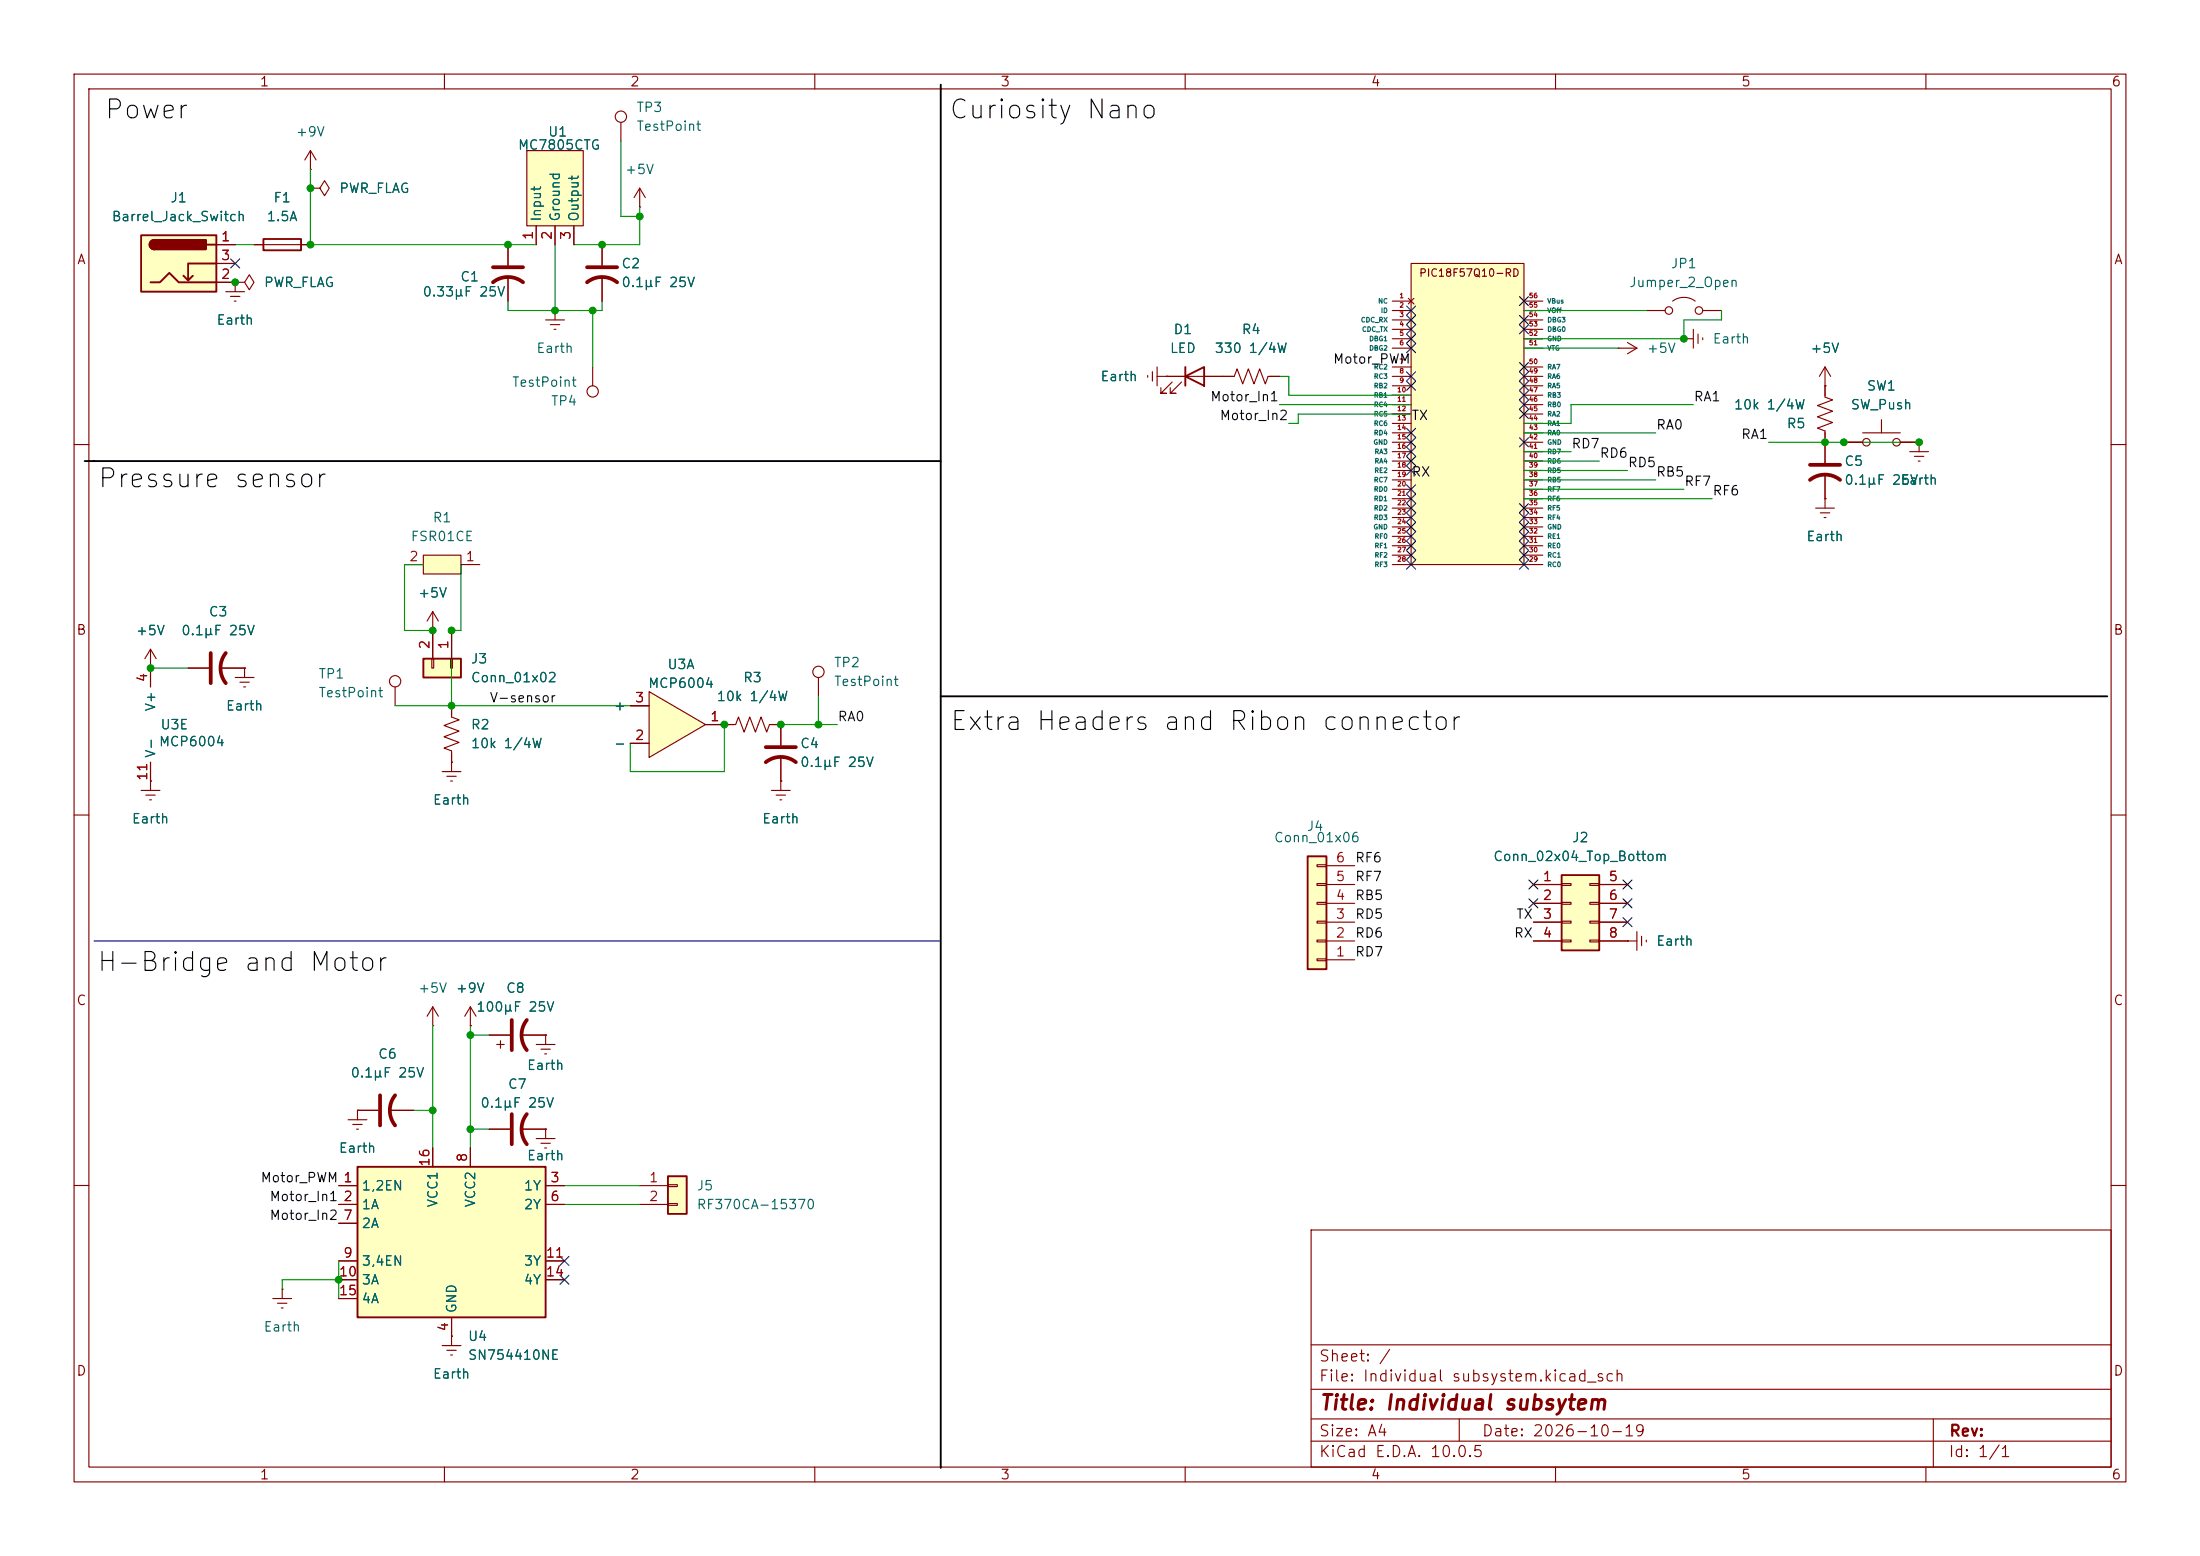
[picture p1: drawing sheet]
<svg xmlns="http://www.w3.org/2000/svg" width="297mm" height="210mm" viewBox="0 0 297 210" stroke-linecap="round" stroke-linejoin="round" font-family="sans-serif">
<g fill="none" stroke="#840000" stroke-width=".15">
<path d="M10 10h277v190h-277zM12 12h273v186h-273zM60 10v2M110 10v2M160 10v2M210 10v2M260 10v2M30.5 39.4h2.5M31.7 38.1h.1M31.7 38.1h1.3l.7-1 .6 1-.6 1-.7-1M31.7 38.1v1.3M34.3 33h7.6"/>
<path d="M41.9 22.9h.1M41.9 20.3l-.8 1.3M41.9 20.3l.8 1.3M41.9 20.3v2.6M68.6 33v2.8M68.6 37.3v3.3M81.3 33v2.8M81.3 37.3v3.3M31.1 40h1.3M31.6 40.6h.3M73.7 43.2h2.5M74.3 43.8h1.3"/>
<path d="M74.8 44.5h.3M74.9 41.9h.1M74.9 41.9v1.3M80 49.5v2.6M222.2 41.9h2.6M225.8 40.6a2.54 2.54 0 0 1 3.1 0M227.3 45.7h.1M227.3 45.7h1.3M228.6 44.5v2.5M229.2 45.1v1.3M229.9 41.9h2.5M229.9 45.6v.2"/>
<path d="M246.4 52.1h.1M246.4 49.5l-.8 1.3M246.4 49.5l.7 1.3M246.4 49.5v2.6M248.9 59.7h2.6M251.5 58.4h5M254 56.6v1.8M256.5 59.7h2.6M259.1 59.7h.1M259.1 59.7v1.3M10 60h2M257.8 61h2.5"/>
<path d="M258.4 61.6h1.3M259 62.2h.2M285 60h2M20.3 90.2h.1M20.3 87.6l-.7 1.3M20.3 87.6l.8 1.3M20.3 87.6v5.1M31.7 91.4h2.6M32.4 92.1h1.3M32.9 92.7h.2M33 90.2h.1M33 90.2v1.2"/>
<path d="M10 110h2M20.3 102.9v2.5M285 110h2M10 160h2M177 166h108v32h-108zM285 160h2M60 198v2M110 198v2M160 198v2M177 194.5h108M177 191.5h108M177 187.5h108"/>
<path d="M177 181.5h108M197 191.5v3M210 198v2M260 198v2M261 191.5v6.5"/>
<circle cx="80" cy="52.8" r=".76"/>
<circle cx="225.3" cy="41.9" r=".51"/>
<circle cx="229.4" cy="41.9" r=".51"/>
<circle cx="252" cy="59.7" r=".51"/>
<circle cx="256" cy="59.7" r=".51"/>
</g>
<path d="M66.5 38.1a3.3 3.3 0 0 1 4.1 0M66.5 36.1h4.1M79.2 38.1a3.3 3.3 0 0 1 4.1 0M79.2 36.1h4.1" fill="none" stroke="#840000" stroke-width=".51"/>
<path d="M35.6 32.3h5v1.5h-5z" fill="none" stroke="#840000" stroke-width=".25"/>
<path d="M19 31.8h10.2v7.6h-10.2z" fill="#ffffc2"/>
<path d="M19 31.8h10.2v7.6h-10.2zM20.3 38.1h1.3l1.3-1.3 1.2 1.3h5.1M20.8 32.4a.64 .64 0 0 0-.6 .6 .64 .64 0 0 0 .6 .7M26 37.2l-.6 .6M27.9 33h1.3M29.2 35.6h-3.8v2.2l-.6-.6" fill="none" stroke="#840000" stroke-width=".25"/>
<g fill="#840000" stroke="#840000" stroke-width=".25">
<path d="M20.4 32.6l.4-.2v1.3a.63 .63 0 0 1-.6-.4 .63 .63 0 0 1 .2-.7z"/>
<path d="M20.8 32.4h7v1.3h-7z"/>
</g>
<g fill="none" stroke="#840000" stroke-width=".15">
<path d="M83.8 16.5v2.6M29.2 33h2.5M29.2 38.1h2.5M29.2 35.6h2.5M41.9 25.4h1.3l.6-1 .6 1-.6 1-.6-1M41.9 25.4h.1M246.4 52.1v1.5l1 .4-2 .7 2 .8-2 .8 2 .7-2 .8 1 .4v1.5"/>
<circle cx="83.8" cy="15.7" r=".76"/>
</g>
<path d="M71.1 20.3h7.6v10.2h-7.6z" fill="#ffffc2"/>
<g fill="none" stroke="#840000" stroke-width=".15">
<path d="M71.1 20.3h7.6v10.2h-7.6zM71.1 20.3h.1M72.4 30.5v2.5M74.9 30.5v2.5M77.5 30.5v2.5M86.4 27.9h.1M86.4 25.4l-.8 1.3M86.4 25.4l.7 1.3M86.4 25.4v2.5M154.9 50.7v.2M155.6 50.2v1.2M156.2 50.8h10.4l.4-1 .8 2 .7-2 .8 2 .8-2 .7 2 .4-1h1.5"/>
<path d="M156.2 49.5v2.6M157.5 50.8h.1M158.2 51.6l-1.5 1.5h.8h-.8v-.8M159.5 51.6l-1.5 1.5h.7h-.7v-.8M25.4 90.2h2.8M29.7 90.2h3.3M105.4 97.8v2.8M104.1 106.7h2.6M104.8 107.3h1.2M105.3 108h.2M105.4 105.4h.1M105.4 102.1v4.6"/>
<path d="M73.7 139.7h.1M73.7 139.7v1.3M47 151.1h2.5M47.6 151.8h1.3M48.1 152.4h.3M48.3 149.9h.1M48.3 149.9v1.2M72.4 141h2.5M72.4 153.7h2.5M73 141.6h1.3M73 154.3h1.3M73.5 142.2h.3"/>
<path d="M73.5 154.9h.3M73.7 152.4h.1M73.7 152.4v1.3"/>
</g>
<path d="M28.4 88.1v4.1M30.5 88.1a3.3 3.3 0 0 0 0 4.1M103.4 102.9a3.3 3.3 0 0 1 4 0M103.4 100.8h4" fill="none" stroke="#840000" stroke-width=".51"/>
<path d="M160 50.8l2.6-1.3v2.6zM160 49.5v2.6" fill="none" stroke="#840000" stroke-width=".25"/>
<path d="M176.5 115.6h2.6v15.2h-2.6z" fill="#ffffc2"/>
<path d="M176.5 115.6h2.6v15.2h-2.6z" fill="none" stroke="#840000" stroke-width=".25"/>
<g fill="none" stroke="#840000" stroke-width=".15">
<path d="M246.4 59.7v2.8M246.4 64v3.3M58.4 85.1h.1M58.4 82.6l-.7 1.2M58.4 82.6l.8 1.2M58.4 82.6v2.5M177.8 119.3h1.3v.2h-1.3zM177.8 116.7h1.3v.3h-1.3zM179.1 119.4h3.8M179.1 116.8h3.8M177.8 129.4h1.3v.3h-1.3zM177.8 126.9h1.3v.2h-1.3z"/>
<path d="M177.8 124.3h1.3v.3h-1.3zM177.8 121.8h1.3v.2h-1.3zM179.1 129.5h3.8M179.1 127h3.8M179.1 124.5h3.8M179.1 121.9h3.8M219.7 127h.1M219.7 127h1.3M221 125.7v2.6M221.6 126.4v1.2M222.2 126.9v.2M66 152.4h2.8"/>
<path d="M70.4 152.4h3.3M36.8 175.3h2.6M37.5 175.9h1.2M38 176.5h.2M38.1 174h.1M38.1 174v1.3"/>
</g>
<path d="M244.3 64.8a3.3 3.3 0 0 1 4.1 0M244.3 62.7h4.1M69.1 150.4v4M71.1 150.4a3.3 3.3 0 0 0 0 4" fill="none" stroke="#840000" stroke-width=".51"/>
<path d="M57.1 88.9h5.1v2.5h-5.1z" fill="#ffffc2"/>
<path d="M57.1 88.9h5.1v2.5h-5.1z" fill="none" stroke="#840000" stroke-width=".25"/>
<path d="M58.3 88.9h.2v1.3h-.2zM58.4 85.1v3.8M60.8 88.9h.3v1.3h-.3zM61 85.1v3.8" fill="none" stroke="#840000" stroke-width=".15"/>
<path d="M57.1 74.9h5.1v2.6h-5.1z" fill="#ffffc2"/>
<g fill="none" stroke="#840000" stroke-width=".15">
<path d="M54.6 76.2h2.5M57.1 74.9h5.1v2.6h-5.1zM62.2 76.2h2.6M245.1 68.6h2.5M245.7 69.2h1.3M246.3 69.9h.2M246.4 67.3h.1M246.4 67.3v1.3M53.3 92.7v2.6M97.8 97.8h1.5l.4-1 .8 2 .7-2 .8 2 .7-2 .8 2 .4-1h1.5M110.5 91.4v2.6"/>
<circle cx="53.3" cy="91.9" r=".76"/>
<circle cx="110.5" cy="90.7" r=".76"/>
</g>
<path d="M87.6 93.3l7.6 4.5-7.6 4.4z" fill="#ffffc2"/>
<path d="M85.1 95.3h2.5M87.6 93.3l7.6 4.5-7.6 4.4zM95.2 97.8h2.6M85.1 100.3h2.5M66 139.7h2.8M70.4 139.7h3.3M67.1 141h1M67.6 140.5v1" fill="none" stroke="#840000" stroke-width=".15"/>
<path d="M69.1 137.7v4M71.1 137.7a3.3 3.3 0 0 0 0 4" fill="none" stroke="#840000" stroke-width=".51"/>
<path d="M210.8 118.1h5.1v10.2h-5.1z" fill="#ffffc2"/>
<path d="M210.8 118.1h5.1v10.2h-5.1z" fill="none" stroke="#840000" stroke-width=".25"/>
<g fill="none" stroke="#840000" stroke-width=".15">
<path d="M61 95.3v1.5l1 .4-2.1 .7 2.1 .8-2.1 .7 2.1 .8-2.1 .8 1.1 .3v2.8M19 106.7h2.6M19.7 107.3h1.3M20.2 108h.2M20.3 105.4h.1M20.3 105.4v1.3M59.7 104.1h2.5M60.3 104.8h1.3M60.8 105.4h.3M61 102.9h.1M207 119.4h3.8M210.8 119.3h1.3v.2h-1.3z"/>
<path d="M214.6 119.3h1.3v.2h-1.3zM215.9 119.4h3.8M207 121.9h3.8M207 124.5h3.8M207 127h3.8M210.8 121.8h1.3v.2h-1.3zM210.8 124.3h1.3v.3h-1.3zM210.8 126.9h1.3v.2h-1.3zM214.6 121.8h1.3v.2h-1.3zM214.6 124.3h1.3v.3h-1.3zM214.6 126.9h1.3v.2h-1.3zM215.9 121.9h3.8"/>
<path d="M215.9 124.5h3.8M215.9 127h3.8"/>
</g>
<path d="M190.5 35.6h15.2v40.6h-15.2z" fill="#ffffc2"/>
<g fill="none" stroke="#840000" stroke-width=".15">
<path d="M190.5 35.6h15.2v40.6h-15.2zM188 40.6h2.5M188 41.9h2.5M188 43.2h2.5M188 44.5h2.5M188 45.7h2.5M188 47h2.5M188 49.5h2.5M188 50.8h2.5M188 52.1h2.5M188 53.3h2.5M188 54.6h2.5"/>
<path d="M188 55.9h2.5M188 57.2h2.5M188 58.4h2.5M188 59.7h2.5M190.1 40.3l.8 .7M190.9 40.3l-.8 .7M205.7 40.6h2.6M205.7 41.9h2.6M205.7 43.2h2.6M205.7 44.5h2.6M205.7 45.7h2.6M205.7 47h2.6"/>
<path d="M205.7 49.5h2.6M205.7 50.8h2.6M205.7 52.1h2.6M205.7 53.3h2.6M205.7 54.6h2.6M205.7 55.9h2.6M205.7 57.2h2.6M205.7 58.4h2.6M205.7 59.7h2.6M218.4 47h.1M218.4 47h2.6M219.7 46.2l1.3 .8"/>
<path d="M221 47l-1.3 .8M188 61h2.5M188 62.2h2.5M188 63.5h2.5M188 64.8h2.5M188 66h2.5M188 67.3h2.5M188 68.6h2.5M188 69.9h2.5M188 71.1h2.5M188 72.4h2.5M188 73.7h2.5"/>
<path d="M188 74.9h2.5M188 76.2h2.5M205.7 61h2.6M205.7 62.2h2.6M205.7 63.5h2.6M205.7 64.8h2.6M205.7 66h2.6M205.7 67.3h2.6M205.7 68.6h2.6M205.7 69.9h2.6M205.7 71.1h2.6M205.7 72.4h2.6"/>
<path d="M205.7 73.7h2.6M205.7 74.9h2.6M205.7 76.2h2.6M58.4 138.4h.1M58.4 135.9l-.7 1.3M58.4 135.9l.8 1.3M58.4 135.9v2.5M63.5 138.4h.1M63.5 135.9l-.8 1.3M63.5 135.9l.8 1.3M63.5 135.9v2.5M48.3 149.9h2.8"/>
<path d="M52.6 149.9h3.3M59.7 181.6h2.5M60.3 182.2h1.3M60.8 182.9h.3M61 180.3h.1M61 180.3v1.3"/>
</g>
<path d="M51.3 147.8v4.1M53.3 147.8a3.3 3.3 0 0 0 0 4.1" fill="none" stroke="#840000" stroke-width=".51"/>
<path d="M48.3 157.5h25.4v20.3h-25.4z" fill="#ffffc2"/>
<path d="M48.3 157.5h25.4v20.3h-25.4z" fill="none" stroke="#840000" stroke-width=".25"/>
<g fill="none" stroke="#840000" stroke-width=".15">
<path d="M58.4 154.9v2.6M63.5 154.9v2.6M45.7 160h2.6M45.7 162.6h2.6M45.7 165.1h2.6M45.7 170.2h2.6M45.7 172.7h2.6M45.7 175.3h2.6M61 177.8v2.5M73.7 160h2.5M73.7 162.6h2.5M73.7 170.2h2.5"/>
<path d="M73.7 172.7h2.5"/>
</g>
<path d="M90.2 158.8h2.5v5h-2.5z" fill="#ffffc2"/>
<path d="M90.2 158.8h2.5v5h-2.5z" fill="none" stroke="#840000" stroke-width=".25"/>
<g fill="none" stroke="#840000" stroke-width=".15">
<path d="M29.2 33h2.5M29.2 38.1h2.5M29.2 35.6h2.5M31.7 38.1h.1M34.3 33h1.3M40.6 33h1.3M41.9 25.4h.1M68.6 33v2.8M68.6 37.3v3.3M72.4 30.5v2.5M74.9 30.5v2.5M77.5 30.5v2.5"/>
<path d="M81.3 33v2.8M81.3 37.3v3.3M157.5 50.8h.1M157.5 50.8h2.5M162.6 50.8h3.8M171.4 50.8h1.3M246.4 52.1h.1M246.4 52.1v1.2M246.4 58.4v4.1M248.9 59.7h2.6M256.5 59.7h2.6M259.1 59.7h.1"/>
<path d="M246.4 67.3h.1M246.4 64v3.3M20.3 90.2h.1M20.3 90.2v2.5M25.4 90.2h2.8M29.7 90.2h3.3M33 90.2h.1M58.4 85.1h.1M58.4 85.1v3.8M61 85.1v3.8M61 95.3v1.2M85.1 95.3h2.5"/>
<path d="M95.2 97.8h3.9M104.1 97.8h1.3v2.8M20.3 105.4h.1M20.3 102.9v2.5M61 102.9h.1M61 101.6v1.3M85.1 100.3h2.5M105.4 105.4h.1M105.4 102.1v3.3M207 119.4h3.8M215.9 119.4h3.8M63.5 138.4h.1"/>
<path d="M66 139.7h2.8M70.4 139.7h3.3M73.7 139.7h.1M207 121.9h3.8M207 124.5h3.8M207 127h3.8M215.9 121.9h3.8M215.9 124.5h3.8M215.9 127h3.8M219.7 127h.1M48.3 149.9h.1M48.3 149.9h2.8"/>
<path d="M52.6 149.9h3.3M58.4 154.9v2.6M63.5 154.9v2.6M66 152.4h2.8M70.4 152.4h3.3M73.7 152.4h.1M90.2 159.9h1.2v.2h-1.2zM45.7 160h2.6M45.7 162.6h2.6M45.7 165.1h2.6M45.7 170.2h2.6M45.7 172.7h2.6"/>
<path d="M45.7 175.3h2.6M61 177.8v2.5M73.7 160h2.5M73.7 162.6h2.5M73.7 170.2h2.5M73.7 172.7h2.5M86.4 160h3.8M86.4 162.6h3.8M90.2 162.4h1.2v.3h-1.2zM61 180.3h.1"/>
</g>
<path d="M127 11.4v186.7M11.4 62.2h115.6M127 94h157.5" fill="none" stroke="#000" stroke-width=".25"/>
<path d="M12.7 127h114.3" fill="none" stroke="#0000c2" stroke-width=".15"/>
<g fill="none" stroke="#009600" stroke-width=".15">
<path d="M83.8 19.1v10.1h2.6M31.7 33h2.6M41.9 22.9v10.1h30.5M74.9 33v8.9M86.4 27.9v5.1h-8.9M68.6 40.6v1.3h12.7v-1.3M80 41.9v7.6M172.7 54.6h17.8M172.7 50.8h1.3v2.5h16.5M190.5 55.9h-15.2v1.3h-1.3M205.7 41.9h16.5M205.7 58.4h17.8"/>
<path d="M205.7 47h12.7M228.6 54.6h-16.5v2.6h-6.4M232.4 41.9v1.3h-5.1v2.5h-21.6M238.8 59.7h20.3M57.1 76.2h-2.5v8.9h3.8M62.2 76.2v8.9h-1.2v10.2M205.7 64.8h17.8M205.7 61h6.4M205.7 63.5h14M205.7 62.2h10.2M205.7 67.3h25.4M205.7 66h21.6"/>
<path d="M20.3 90.2h5.1M53.3 95.3h34.3M95.2 97.8h2.6v6.3h-12.7v-3.8h2.5M105.4 97.8h7.6M110.5 94v3.8M58.4 138.4v16.5M63.5 138.4v16.5M63.5 139.7h2.5M55.9 149.9h2.5M63.5 152.4h2.5M45.7 170.2v5.1M45.7 172.7h-7.6v1.3"/>
<path d="M76.2 162.6h10.2M76.2 160h10.2"/>
</g>
<g fill="none" stroke="#000084" stroke-width=".15">
<path d="M31.1 35l1.3 1.2M32.4 35l-1.3 1.2M189.9 46.4l1.2 1.2M189.9 43.8l1.2 1.3M189.9 45.1l1.2 1.2M189.9 57.8l1.2 1.2M189.9 59.1l1.2 1.2M189.9 51.5l1.2 1.2M189.9 41.3l1.2 1.2M189.9 42.6l1.2 1.2M189.9 50.2l1.2 1.2M191.1 46.4l-1.2 1.2"/>
<path d="M191.1 43.8l-1.2 1.3M191.1 57.8l-1.2 1.2M191.1 45.1l-1.2 1.2M191.1 59.1l-1.2 1.2M191.1 51.5l-1.2 1.2M191.1 41.3l-1.2 1.2M191.1 42.6l-1.2 1.2M191.1 50.2l-1.2 1.2M205.1 42.6l1.2 1.2M205.1 48.9l1.2 1.2M205.1 40l1.2 1.2M205.1 50.2l1.2 1.2"/>
<path d="M205.1 43.8l1.2 1.3M205.1 51.5l1.2 1.2M205.1 52.7l1.2 1.2M205.1 55.3l1.2 1.2M205.1 59.1l1.2 1.2M205.1 54l1.2 1.2M206.3 51.5l-1.2 1.2M206.3 42.6l-1.2 1.2M206.3 48.9l-1.2 1.2M206.3 40l-1.2 1.2M206.3 50.2l-1.2 1.2M206.3 43.8l-1.2 1.3"/>
<path d="M206.3 52.7l-1.2 1.2M206.3 55.3l-1.2 1.2M206.3 59.1l-1.2 1.2M206.3 54l-1.2 1.2M189.9 66.7l1.2 1.2M189.9 71.8l1.2 1.2M189.9 62.9l1.2 1.2M189.9 60.4l1.2 1.2M189.9 61.6l1.2 1.2M189.9 68l1.2 1.2M189.9 70.5l1.2 1.2M189.9 65.4l1.2 1.2"/>
<path d="M189.9 75.6l1.2 1.2M189.9 74.3l1.2 1.2M189.9 73.1l1.2 1.2M189.9 69.2l1.2 1.3M191.1 66.7l-1.2 1.2M191.1 71.8l-1.2 1.2M191.1 62.9l-1.2 1.2M191.1 60.4l-1.2 1.2M191.1 61.6l-1.2 1.2M191.1 65.4l-1.2 1.2M191.1 68l-1.2 1.2M191.1 70.5l-1.2 1.2"/>
<path d="M191.1 75.6l-1.2 1.2M191.1 74.3l-1.2 1.2M191.1 73.1l-1.2 1.2M191.1 69.2l-1.2 1.3M205.1 73.1l1.2 1.2M205.1 69.2l1.2 1.3M205.1 74.3l1.2 1.2M205.1 71.8l1.2 1.2M205.1 70.5l1.2 1.2M205.1 75.6l1.2 1.2M205.1 68l1.2 1.2M206.3 73.1l-1.2 1.2"/>
<path d="M206.3 69.2l-1.2 1.3M206.3 74.3l-1.2 1.2M206.3 71.8l-1.2 1.2M206.3 70.5l-1.2 1.2M206.3 75.6l-1.2 1.2M206.3 68l-1.2 1.2M206.4 118.8l1.2 1.2M207.6 118.8l-1.2 1.2M219.1 118.8l1.2 1.2M220.3 118.8l-1.2 1.2M206.4 121.3l1.2 1.2M207.6 121.3l-1.2 1.2"/>
<path d="M219.1 121.3l1.2 1.2M219.1 123.9l1.2 1.2M220.3 121.3l-1.2 1.2M220.3 123.9l-1.2 1.2M75.6 172.1l1.2 1.2M75.6 169.6l1.2 1.2M76.8 172.1l-1.2 1.2M76.8 169.6l-1.2 1.2"/>
</g>
<g fill="#009600" stroke="#009600" stroke-width=".14">
<circle cx="31.7" cy="38.1" r=".46"/>
<circle cx="41.9" cy="25.4" r=".46"/>
<circle cx="41.9" cy="33" r=".46"/>
<circle cx="68.6" cy="33" r=".46"/>
<circle cx="80" cy="41.9" r=".46"/>
<circle cx="81.3" cy="33" r=".46"/>
<circle cx="86.4" cy="29.2" r=".46"/>
<circle cx="74.9" cy="41.9" r=".46"/>
<circle cx="227.3" cy="45.7" r=".46"/>
<circle cx="110.5" cy="97.8" r=".46"/>
<circle cx="58.4" cy="149.9" r=".46"/>
<circle cx="63.5" cy="152.4" r=".46"/>
<circle cx="63.5" cy="139.7" r=".46"/>
<circle cx="45.7" cy="172.7" r=".46"/>
<circle cx="61" cy="95.3" r=".46"/>
<circle cx="61" cy="85.1" r=".46"/>
<circle cx="105.4" cy="97.8" r=".46"/>
<circle cx="97.8" cy="97.8" r=".46"/>
<circle cx="58.4" cy="85.1" r=".46"/>
<circle cx="20.3" cy="90.2" r=".46"/>
<circle cx="248.9" cy="59.7" r=".46"/>
<circle cx="259.1" cy="59.7" r=".46"/>
<circle cx="246.4" cy="59.7" r=".46"/>
</g>
<g font-size="2.5" fill="#040000">
<text x="13.9" y="16.7">Power</text>
<text x="128" y="16.7">Curiosity Nano</text>
<text x="13" y="66.5">Pressure sensor</text>
<text x="128.1" y="99.2">Extra Headers and Ribon connector</text>
</g>
<text font-size="2.5" fill="#020000" x="12.9" y="131.7">H-Bridge and Motor</text>
<text font-size="2" fill="#840000" x="178" y="190.8">Title: Individual subsytem</text>
<g font-size="1.5" fill="#840000">
<text x="178" y="184.1">Sheet: /</text>
<text x="178" y="186.8">File: Individual subsystem.kicad_sch</text>
<text x="178" y="197">KiCad E.D.A. 10.0.5</text>
<text x="178" y="194.2">Size: A4</text>
<text x="200" y="194.2">Date: 2026-10-19</text>
<text x="263" y="197">Id: 1/1</text>
<text x="263" y="194.2">Rev:</text>
</g>
<g font-size="1.3" fill="#840000">
<text x="35" y="12">1</text>
<text x="85" y="12">2</text>
<text x="135" y="12">3</text>
<text x="185" y="12">4</text>
<text x="235" y="12">5</text>
<text x="285" y="12">6</text>
<text x="10.3" y="36">A</text>
<text x="285.3" y="36">A</text>
<text x="10.2" y="86">B</text>
<text x="285.2" y="86">B</text>
<text x="10.2" y="136">C</text>
<text x="285.2" y="136">C</text>
<text x="10.2" y="186">D</text>
<text x="285.2" y="186">D</text>
<text x="35" y="200">1</text>
<text x="85" y="200">2</text>
<text x="135" y="200">3</text>
<text x="185" y="200">4</text>
<text x="235" y="200">5</text>
<text x="285" y="200">6</text>
</g>
<g font-size="1.3" fill="#006464">
<text x="85.8" y="15.4">TP3</text>
<text x="85.8" y="18">TestPoint</text>
<text x="39.8" y="18.7">+9V</text>
<text x="69.8" y="20.5">MC7805CTG</text>
<text x="73.9" y="18.7">U1</text>
<text x="84.3" y="23.8">+5V</text>
<text x="22.9" y="27.6">J1</text>
<text x="36.8" y="27.6">F1</text>
<text x="45.7" y="26.4">PWR_FLAG</text>
<text x="73.4" y="30" transform="rotate(-90 73.4 30)">Input</text>
<text x="75.9" y="30" transform="rotate(-90 75.9 30)">Ground</text>
<text x="78.4" y="30" transform="rotate(-90 78.4 30)">Output</text>
<text x="15" y="30.2">Barrel_Jack_Switch</text>
<text x="35.9" y="30.2">1.5A</text>
<text x="35.5" y="39.1">PWR_FLAG</text>
<text x="57" y="40.3">0.33µF 25V</text>
<text x="62.1" y="38.3">C1</text>
<text x="83.8" y="36.5">C2</text>
<text x="83.8" y="39.1">0.1µF 25V</text>
<text x="219.9" y="39.1">Jumper_2_Open</text>
<text x="225.5" y="36.5">JP1</text>
<text x="29.1" y="44.1">Earth</text>
<text x="72.3" y="48">Earth</text>
<text x="157.9" y="48">LED</text>
<text x="158.3" y="45.4">D1</text>
<text x="163.9" y="48">330 1/4W</text>
<text x="167.5" y="45.4">R4</text>
<text x="222.2" y="48">+5V</text>
<text x="231.1" y="46.7">Earth</text>
<text x="244.3" y="48">+5V</text>
<text x="69" y="52.5">TestPoint</text>
<text x="148.5" y="51.8">Earth</text>
<text x="251.9" y="53">SW1</text>
<text x="74.3" y="55.1">TP4</text>
<text x="234" y="55.6">10k 1/4W</text>
<text x="241.1" y="58.1">R5</text>
<text x="249.8" y="55.6">SW_Push</text>
<text x="248.9" y="63.2">C5</text>
<text x="248.9" y="65.7">0.1µF 25V</text>
<text x="256.5" y="65.7">Earth</text>
<text x="58.3" y="70.8">R1</text>
<text x="55.4" y="73.4">FSR01CE</text>
<text x="243.8" y="73.4">Earth</text>
<text x="28.1" y="83.5">C3</text>
<text x="56.4" y="81">+5V</text>
<text x="18.3" y="86.1">+5V</text>
<text x="24.4" y="86.1">0.1µF 25V</text>
<text x="63.5" y="89.9">J3</text>
<text x="42.9" y="91.9">TP1</text>
<text x="42.9" y="94.4">TestPoint</text>
<text x="63.5" y="92.4">Conn_01x02</text>
<text x="87.4" y="93.2">MCP6004</text>
<text x="90" y="90.6">U3A</text>
<text x="96.7" y="94.9">10k 1/4W</text>
<text x="100.2" y="92.4">R3</text>
<text x="112.5" y="90.4">TP2</text>
<text x="112.5" y="92.9">TestPoint</text>
<text x="21.3" y="96.1" transform="rotate(-90 21.3 96.1)">V+</text>
<text x="21.4" y="101">MCP6004</text>
<text x="21.6" y="98.8">U3E</text>
<text x="30.4" y="96.2">Earth</text>
<text x="63.5" y="98.8">R2</text>
<text x="63.5" y="101.3">10k 1/4W</text>
<text x="82.8" y="101.3">-</text>
<text x="82.8" y="96.2">+</text>
<text x="107.9" y="101.3">C4</text>
<text x="21.3" y="102.4" transform="rotate(-90 21.3 102.4)">V-</text>
<text x="107.9" y="103.8">0.1µF 25V</text>
<text x="17.7" y="111.5">Earth</text>
<text x="58.4" y="108.9">Earth</text>
<text x="102.8" y="111.5">Earth</text>
<text x="171.9" y="114">Conn_01x06</text>
<text x="176.3" y="112.5">J4</text>
<text x="212.1" y="114">J2</text>
<text x="201.5" y="116.5">Conn_02x04_Top_Bottom</text>
<text x="223.5" y="128">Earth</text>
<text x="56.4" y="134.3">+5V</text>
<text x="61.4" y="134.3">+9V</text>
<text x="64.2" y="136.9">100µF 25V</text>
<text x="68.2" y="134.3">C8</text>
<text x="51" y="143.2">C6</text>
<text x="47.2" y="145.7">0.1µF 25V</text>
<text x="64.8" y="149.8">0.1µF 25V</text>
<text x="68.5" y="147.3">C7</text>
<text x="71.1" y="144.7">Earth</text>
<text x="45.7" y="155.9">Earth</text>
<text x="48.7" y="161">1,2EN</text>
<text x="70.6" y="161">1Y</text>
<text x="71.1" y="156.9">Earth</text>
<text x="94" y="161">J5</text>
<text x="48.7" y="163.5">1A</text>
<text x="48.7" y="166.1">2A</text>
<text x="59.4" y="163.1" transform="rotate(-90 59.4 163.1)">VCC1</text>
<text x="64.5" y="163.1" transform="rotate(-90 64.5 163.1)">VCC2</text>
<text x="70.6" y="163.5">2Y</text>
<text x="94" y="163.5">RF370CA-15370</text>
<text x="48.7" y="171.1">3,4EN</text>
<text x="48.7" y="173.7">3A</text>
<text x="70.6" y="171.1">3Y</text>
<text x="70.6" y="173.7">4Y</text>
<text x="48.7" y="176.2">4A</text>
<text x="61.9" y="177.3" transform="rotate(-90 61.9 177.3)">GND</text>
<text x="35.5" y="180">Earth</text>
<text x="63.1" y="181.3">U4</text>
<text x="63.1" y="183.8">SN754410NE</text>
<text x="58.4" y="186.4">Earth</text>
</g>
<g font-size="1.3" fill="#a90000">
<text x="29.7" y="32.9">1</text>
<text x="29.7" y="35.4">3</text>
<text x="72.3" y="32.5" transform="rotate(-90 72.3 32.5)">1</text>
<text x="74.8" y="32.5" transform="rotate(-90 74.8 32.5)">2</text>
<text x="77.3" y="32.5" transform="rotate(-90 77.3 32.5)">3</text>
<text x="29.7" y="38">2</text>
<text x="55.1" y="76.1">2</text>
<text x="62.8" y="76.1">1</text>
<text x="58.3" y="87.7" transform="rotate(-90 58.3 87.7)">2</text>
<text x="60.8" y="87.7" transform="rotate(-90 60.8 87.7)">1</text>
<text x="20.2" y="92.2" transform="rotate(-90 20.2 92.2)">4</text>
<text x="85.6" y="95.1">3</text>
<text x="85.6" y="100.2">2</text>
<text x="95.8" y="97.7">1</text>
<text x="20.2" y="105.5" transform="rotate(-90 20.2 105.5)">11</text>
<text x="180.2" y="119.2">5</text>
<text x="180.2" y="116.7">6</text>
<text x="208.2" y="119.2">1</text>
<text x="217.1" y="119.2">5</text>
<text x="180.2" y="124.3">3</text>
<text x="180.2" y="121.8">4</text>
<text x="208.2" y="121.8">2</text>
<text x="208.2" y="124.3">3</text>
<text x="217.1" y="121.8">6</text>
<text x="217.1" y="124.3">7</text>
<text x="180.2" y="129.4">1</text>
<text x="180.2" y="126.9">2</text>
<text x="208.2" y="126.9">4</text>
<text x="217.1" y="126.9">8</text>
<text x="46.3" y="159.9">1</text>
<text x="58.3" y="157.5" transform="rotate(-90 58.3 157.5)">16</text>
<text x="63.4" y="156.9" transform="rotate(-90 63.4 156.9)">8</text>
<text x="74.2" y="159.9">3</text>
<text x="87.5" y="159.9">1</text>
<text x="46.3" y="162.4">2</text>
<text x="46.3" y="165">7</text>
<text x="74.2" y="162.4">6</text>
<text x="87.5" y="162.4">2</text>
<text x="45.7" y="172.6">10</text>
<text x="46.3" y="170">9</text>
<text x="73.6" y="170">11</text>
<text x="73.6" y="172.6">14</text>
<text x="45.7" y="175.1">15</text>
<text x="60.8" y="179.8" transform="rotate(-90 60.8 179.8)">4</text>
</g>
<g font-size="1.3" fill="#0f0f0f">
<text x="179.9" y="49.4">Motor_PWM</text>
<text x="163.3" y="54.5">Motor_In1</text>
<text x="164.6" y="57">Motor_In2</text>
<text x="190.5" y="57">TX</text>
<text x="223.5" y="58.3">RA0</text>
<text x="228.6" y="54.5">RA1</text>
<text x="235" y="59.6">RA1</text>
<text x="190.5" y="64.6">RX</text>
<text x="212.1" y="60.8">RD7</text>
<text x="215.9" y="62.1">RD6</text>
<text x="219.7" y="63.4">RD5</text>
<text x="223.5" y="64.6">RB5</text>
<text x="227.3" y="65.9">RF7</text>
<text x="231.1" y="67.2">RF6</text>
<text x="66" y="95.1">V-sensor</text>
<text x="113" y="97.7">RA0</text>
<text x="182.9" y="116.7">RF6</text>
<text x="182.9" y="119.3">RF7</text>
<text x="182.9" y="124.3">RD5</text>
<text x="182.9" y="121.8">RB5</text>
<text x="204.6" y="124.3">TX</text>
<text x="182.9" y="129.4">RD7</text>
<text x="182.9" y="126.9">RD6</text>
<text x="204.3" y="126.9">RX</text>
<text x="35.1" y="159.9">Motor_PWM 1</text>
<text x="36.3" y="165">Motor_In2</text>
<text x="36.3" y="162.4">Motor_In1</text>
</g>
<text font-size="1" fill="#840000" x="191.5" y="37.6">PIC18F57Q10-RD</text>
<g font-size=".6" fill="#006464">
<text x="186" y="41.1">NC</text>
<text x="208.8" y="41.1">VBus</text>
<text x="183.7" y="43.7">CDC_RX</text>
<text x="183.8" y="44.9">CDC_TX</text>
<text x="184.8" y="46.2">DBG1</text>
<text x="184.8" y="47.5">DBG2</text>
<text x="186.4" y="42.4">ID</text>
<text x="208.8" y="47.5">VTG</text>
<text x="208.8" y="46.2">GND</text>
<text x="208.8" y="44.9">DBG0</text>
<text x="208.8" y="43.7">DBG3</text>
<text x="208.8" y="42.4">VOff</text>
<text x="185.4" y="50">RC2</text>
<text x="185.4" y="51.3">RC3</text>
<text x="185.4" y="52.5">RB2</text>
<text x="185.4" y="53.8">RB1</text>
<text x="208.8" y="53.8">RB3</text>
<text x="208.8" y="52.5">RA5</text>
<text x="208.8" y="51.3">RA6</text>
<text x="208.8" y="50">RA7</text>
<text x="185.4" y="55.1">RC4</text>
<text x="185.4" y="56.4">RC5</text>
<text x="185.4" y="57.6">RC6</text>
<text x="185.4" y="58.9">RD4</text>
<text x="208.8" y="58.9">RA0</text>
<text x="208.8" y="57.6">RA1</text>
<text x="208.8" y="56.4">RA2</text>
<text x="208.8" y="55.1">RB0</text>
<text x="185.4" y="60.2">GND</text>
<text x="185.4" y="65.2">RC7</text>
<text x="185.5" y="64">RE2</text>
<text x="185.5" y="61.4">RA3</text>
<text x="185.5" y="62.7">RA4</text>
<text x="208.8" y="65.2">RB5</text>
<text x="208.8" y="64">RD5</text>
<text x="208.8" y="62.7">RD6</text>
<text x="208.8" y="61.4">RD7</text>
<text x="208.8" y="60.2">GND</text>
<text x="185.4" y="71.6">GND</text>
<text x="185.4" y="66.5">RD0</text>
<text x="185.4" y="67.8">RD1</text>
<text x="185.4" y="69.1">RD2</text>
<text x="185.4" y="70.3">RD3</text>
<text x="208.8" y="71.6">GND</text>
<text x="208.8" y="70.3">RF4</text>
<text x="208.8" y="69.1">RF5</text>
<text x="208.8" y="67.8">RF6</text>
<text x="208.8" y="66.5">RF7</text>
<text x="185.5" y="72.9">RF0</text>
<text x="185.5" y="74.1">RF1</text>
<text x="185.5" y="75.4">RF2</text>
<text x="185.5" y="76.7">RF3</text>
<text x="208.8" y="76.7">RC0</text>
<text x="208.8" y="75.4">RC1</text>
<text x="208.8" y="74.1">RE0</text>
<text x="208.8" y="72.9">RE1</text>
</g>
<g font-size=".6" fill="#a90000">
<text x="188.9" y="40.4">1</text>
<text x="188.9" y="41.7">2</text>
<text x="206.3" y="41.7">55</text>
<text x="206.3" y="40.4">56</text>
<text x="188.9" y="42.9">3</text>
<text x="188.9" y="44.2">4</text>
<text x="188.9" y="45.5">5</text>
<text x="188.9" y="46.7">6</text>
<text x="206.3" y="46.7">51</text>
<text x="206.3" y="45.5">52</text>
<text x="206.3" y="44.2">53</text>
<text x="206.3" y="42.9">54</text>
<text x="188.6" y="53.1">10</text>
<text x="188.9" y="49.3">7</text>
<text x="188.9" y="50.6">8</text>
<text x="188.9" y="51.8">9</text>
<text x="206.3" y="53.1">47</text>
<text x="206.3" y="51.8">48</text>
<text x="206.3" y="50.6">49</text>
<text x="206.3" y="49.3">50</text>
<text x="188.6" y="54.4">11</text>
<text x="188.6" y="55.6">12</text>
<text x="188.6" y="56.9">13</text>
<text x="188.6" y="58.2">14</text>
<text x="188.6" y="59.4">15</text>
<text x="206.3" y="59.4">42</text>
<text x="206.3" y="58.2">43</text>
<text x="206.3" y="56.9">44</text>
<text x="206.3" y="55.6">45</text>
<text x="206.3" y="54.4">46</text>
<text x="188.6" y="60.7">16</text>
<text x="188.6" y="62">17</text>
<text x="188.6" y="63.3">18</text>
<text x="188.6" y="64.5">19</text>
<text x="188.6" y="65.8">20</text>
<text x="206.3" y="65.8">37</text>
<text x="206.3" y="64.5">38</text>
<text x="206.3" y="63.3">39</text>
<text x="206.3" y="62">40</text>
<text x="206.3" y="60.7">41</text>
<text x="188.6" y="67.1">21</text>
<text x="188.6" y="68.3">22</text>
<text x="188.6" y="69.6">23</text>
<text x="188.6" y="70.9">24</text>
<text x="206.3" y="70.9">33</text>
<text x="206.3" y="69.6">34</text>
<text x="206.3" y="68.3">35</text>
<text x="206.3" y="67.1">36</text>
<text x="188.6" y="72.1">25</text>
<text x="188.6" y="73.4">26</text>
<text x="188.6" y="74.7">27</text>
<text x="188.6" y="76">28</text>
<text x="206.3" y="76">29</text>
<text x="206.3" y="74.7">30</text>
<text x="206.3" y="73.4">31</text>
<text x="206.3" y="72.1">32</text>
</g>
</svg>
